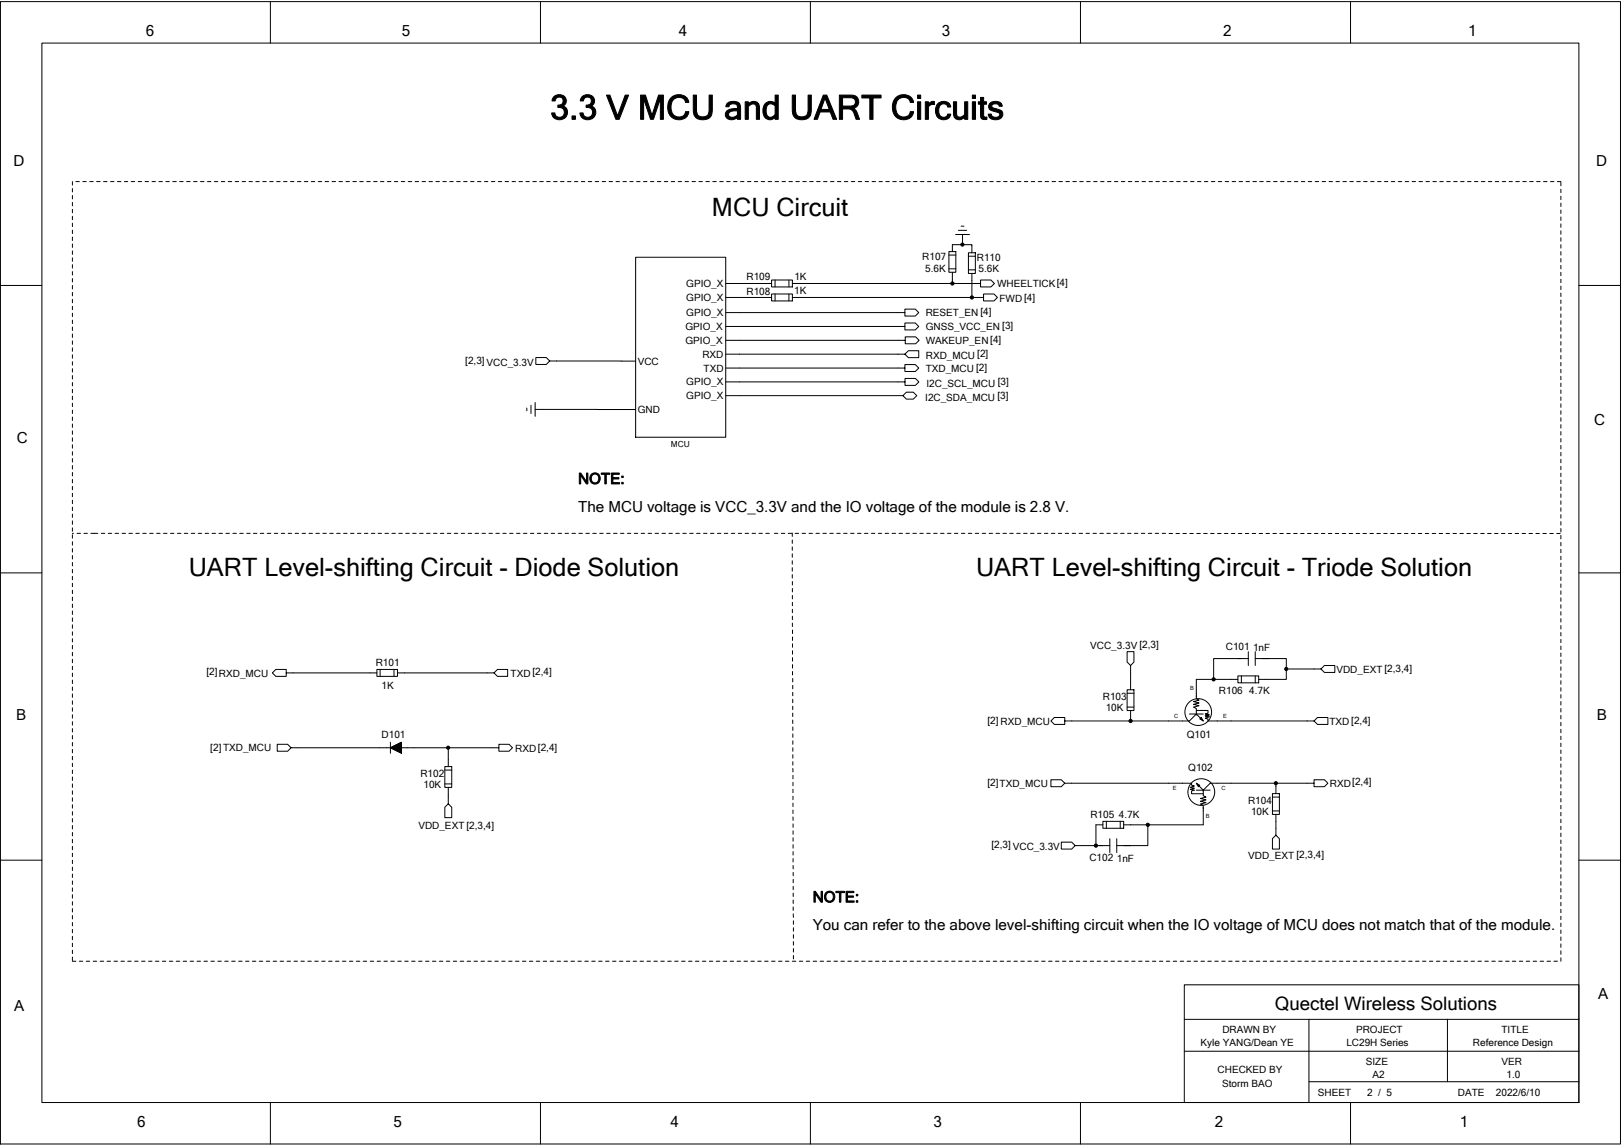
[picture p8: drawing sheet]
<svg xmlns="http://www.w3.org/2000/svg" width="297mm" height="210mm" viewBox="0 0 297 210" stroke-linecap="round" stroke-linejoin="round" font-family="sans-serif">
<g fill="none" stroke="#000" stroke-width=".18">
<path d="M.1 .3h296.8v209.3h-296.8zM7.7 7.9h281.6v194.1h-281.6zM49.5 .3v7.6M99 .3v7.6M148.5 .3v7.6M198 .3v7.6M247.5 .3v7.6M13.3 33.3v.6M13.3 34.5v.7M13.3 35.8v.6M13.3 37.1v.6M13.3 38.4v.6"/>
<path d="M13.3 39.6v.7M13.9 33.3h.6M15.2 33.3h.6M16.4 33.3h.7M17.7 33.3h.6M19 33.3h.6M20.3 33.3h.6M21.5 33.3h.7M22.8 33.3h.6M24 33.3h.7M25.3 33.3h.6M26.6 33.3h.6"/>
<path d="M27.9 33.3h.6M29.1 33.3h.7M30.4 33.3h.6M31.7 33.3h.6M32.9 33.3h.7M34.2 33.3h.6M35.5 33.3h.6M36.7 33.3h.7M38 33.3h.6M39.3 33.3h.6M40.6 33.3h.6M41.8 33.3h.7"/>
<path d="M43.1 33.3h.6M44.4 33.3h.6M45.6 33.3h.6M46.9 33.3h.6M48.2 33.3h.6M49.4 33.3h.7M50.7 33.3h.6M52 33.3h.6M53.2 33.3h.7M54.5 33.3h.6M55.8 33.3h.6M57 33.3h.7"/>
<path d="M58.3 33.3h.6M59.6 33.3h.6M60.9 33.3h.6M62.1 33.3h.7M63.4 33.3h.6M64.7 33.3h.6M65.9 33.3h.7M67.2 33.3h.6M68.5 33.3h.6M69.7 33.3h.7M71 33.3h.6M72.3 33.3h.6"/>
<path d="M73.5 33.3h.7M74.8 33.3h.6M76.1 33.3h.6M77.3 33.3h.7M78.6 33.3h.6M79.9 33.3h.6M81.1 33.3h.7M82.4 33.3h.7M83.7 33.3h.6M85 33.3h.6M86.2 33.3h.7M87.5 33.3h.6"/>
<path d="M88.8 33.3h.6M90 33.3h.7M91.3 33.3h.6M92.6 33.3h.6M93.8 33.3h.7M95.1 33.3h.6M96.4 33.3h.6M97.6 33.3h.7M98.9 33.3h.6M100.2 33.3h.6M101.4 33.3h.7M102.7 33.3h.7"/>
<path d="M104 33.3h.6M105.3 33.3h.6M106.5 33.3h.7M107.8 33.3h.6M109.1 33.3h.6M110.3 33.3h.7M111.6 33.3h.6M112.9 33.3h.6M114.1 33.3h.7M115.4 33.3h.6M116.6 33.3h.7M117.9 33.3h.7"/>
<path d="M119.2 33.3h.6M120.5 33.3h.6M121.7 33.3h.7M123 33.3h.6M124.3 33.3h.6M125.5 33.3h.7M126.8 33.3h.6M128.1 33.3h.6M129.3 33.3h.7M130.6 33.3h.7M131.9 33.3h.6M133.2 33.3h.6"/>
<path d="M134.4 33.3h.7M135.7 33.3h.6M137 33.3h.6M138.2 33.3h.7M139.5 33.3h.6M140.8 33.3h.6M142 33.3h.7M143.3 33.3h.6M144.6 33.3h.6M145.8 33.3h.7M147.1 33.3h.6M148.4 33.3h.6"/>
<path d="M149.6 33.3h.7M150.9 33.3h.7M152.2 33.3h.6M153.5 33.3h.6M154.7 33.3h.7M156 33.3h.6M157.3 33.3h.6M158.5 33.3h.7M159.8 33.3h.6M161.1 33.3h.6M162.3 33.3h.7M163.6 33.3h.6"/>
<path d="M164.9 33.3h.6M166.1 33.3h.7M167.4 33.3h.6M168.7 33.3h.6M169.9 33.3h.7M171.2 33.3h.6M172.5 33.3h.6M173.8 33.3h.6M175 33.3h.7M176.3 33.3h.6M177.6 33.3h.6M178.8 33.3h.7"/>
<path d="M180.1 33.3h.6M181.4 33.3h.6M182.6 33.3h.7M183.9 33.3h.6M185.2 33.3h.6M186.4 33.3h.7M187.7 33.3h.6M189 33.3h.6M190.2 33.3h.7M191.5 33.3h.6M192.8 33.3h.6M194.1 33.3h.6"/>
<path d="M195.3 33.3h.7M196.6 33.3h.6M197.9 33.3h.6M199.1 33.3h.7M200.4 33.3h.6M201.7 33.3h.6M202.9 33.3h.7M204.2 33.3h.6M205.5 33.3h.6M206.8 33.3h.6M208 33.3h.6M209.3 33.3h.6"/>
<path d="M210.5 33.3h.7M211.8 33.3h.6M213.1 33.3h.6M214.4 33.3h.6M215.6 33.3h.7M216.9 33.3h.6M218.2 33.3h.6M219.4 33.3h.7M220.7 33.3h.6M222 33.3h.6M223.2 33.3h.7M224.5 33.3h.6"/>
<path d="M225.8 33.3h.6M227.1 33.3h.6M228.3 33.3h.7M229.6 33.3h.6M230.8 33.3h.7M232.1 33.3h.6M233.4 33.3h.6M234.7 33.3h.6M235.9 33.3h.7M237.2 33.3h.6M238.5 33.3h.6M239.7 33.3h.7"/>
<path d="M241 33.3h.6M242.3 33.3h.6M243.5 33.3h.7M244.8 33.3h.6M246.1 33.3h.6M247.4 33.3h.6M248.6 33.3h.7M249.9 33.3h.6M251.2 33.3h.6M252.4 33.3h.7M253.7 33.3h.6M254.9 33.3h.7"/>
<path d="M256.2 33.3h.7M257.5 33.3h.6M258.8 33.3h.6M260 33.3h.7M261.3 33.3h.6M262.6 33.3h.6M263.8 33.3h.7M265.1 33.3h.6M266.4 33.3h.6M267.6 33.3h.7M268.9 33.3h.7M270.2 33.3h.6"/>
<path d="M271.5 33.3h.6M272.7 33.3h.7M274 33.3h.6M275.3 33.3h.6M276.5 33.3h.6M277.8 33.3h.6M279 33.3h.7M280.3 33.3h.6M281.6 33.3h.6M282.8 33.3h.7M284.1 33.3h.7M285.4 33.3h.6"/>
<path d="M286 33.4v.6M286 34.7v.6M286 35.9v.7M286 37.2v.6M286 38.5v.6M286 39.8v.6M.1 52.3h7.6M13.3 40.9v.6M13.3 42.2v.6M13.3 43.4v.7M13.3 44.7v.6M13.3 46v.6"/>
<path d="M13.3 47.2v.7M13.3 48.5v.6M13.3 49.8v.6M13.3 51v.7M13.3 52.3v.6M13.3 53.6v.6M13.3 54.8v.7M13.3 56.1v.6M13.3 57.4v.6M13.3 58.7v.6M13.3 59.9v.7M116.5 47.1h16.5v33h-16.5z"/>
<path d="M133 59.8h32.8v-.6h1.9l.7 .6-.7 .7h-1.9v-.7M133 57.3h32.8v-.7h1.9l.7 .7-.7 .6h-1.9v-.6M133 54.5h8.4M133 51.9h8.4M141.4 53.9h3.8v1.2h-3.8zM141.4 51.3h3.8v1.3h-3.8zM142 51.3v1.3M142 53.9v1.2M144.6 51.3v1.3M144.6 53.9v1.2M173.9 46.1h1.3v3.8h-1.3zM173.9 46.7h1.3"/>
<path d="M173.9 49.3h1.3M174.5 49.9v2h-29.3M174.5 46.1v-1.3h3.6v1.5M175.1 43h2.5M175.6 42.2h1.5M176.1 41.4h.5M176.4 43v1.8M177.5 46.3h1.2v3.8h-1.2zM177.5 46.9h1.2M177.5 49.4h1.2M178.1 50.1v4.4h-32.9M179.7 51.9v.7h1.9l.6-.7-.6-.6h-1.9v.6h-5.2"/>
<path d="M180.2 54.5v.6h1.9l.7-.6-.7-.6h-1.9v.6h-2.1M286 41v.7M286 42.3v.6M286 43.6v.6M286 44.8v.7M286 46.1v.6M286 47.4v.6M286 48.6v.7M286 49.9v.6M286 51.2v.6M286 52.4v.7M286 53.7v.6"/>
<path d="M286 55v.6M286 56.2v.7M286 57.5v.6M286 58.8v.6M289.3 52.3h7.6M13.3 61.2v.6M13.3 62.5v.6M13.3 63.7v.7M13.3 65v.6M13.3 66.3v.6M13.3 67.5v.7M13.3 68.8v.6"/>
<path d="M13.3 70.1v.6M13.3 71.3v.7M13.3 72.6v.6M13.3 73.9v.6M13.3 75.1v.7M13.3 76.4v.6M13.3 77.7v.6M13.3 79v.6M96.5 74.8v.5M97.3 74.3v1.5M98.1 73.7v2.6M98.1 75h18.4"/>
<path d="M100.7 66.1l-.6-.6h-1.9v1.3h1.9l.6-.7 15.8 .1M133 64.9h32.8l.7 .6h1.9v-1.2h-1.9l-.7 .6M133 70h32.8v-.7h1.9l.7 .7-.7 .6h-1.9v-.6M133 67.4h32.8v-.6h1.9l.7 .6-.7 .7h-1.9v-.7M133 62.4h32.9v-.7h1.9l.6 .7-.6 .6h-1.9v-.6M133 72.5h32.5M165.5 72.5l.6-.6h1.3l.6 .6-.6 .6h-1.3zM286 60v.7M286 61.3v.7M286 62.6v.6M286 63.9v.6M286 65.1v.7"/>
<path d="M286 66.4v.6M286 67.7v.6M286 68.9v.7M286 70.2v.6M286 71.5v.6M286 72.7v.7M286 74v.6M286 75.3v.6M286 76.5v.7M286 77.8v.6M286 79.1v.6M13.3 80.2v.7"/>
<path d="M13.3 81.5v.6M13.3 82.8v.6M13.3 84v.7M13.3 85.3v.6M13.3 86.6v.6M13.3 87.8v.7M13.3 89.1v.6M13.3 90.4v.6M13.3 91.7v.6M13.3 92.9v.7M13.3 94.2v.6M13.3 95.4v.7"/>
<path d="M13.3 96.7v.6M13.3 98v.6M13.3 99.3v.6M13.3 97.7h.2M14.1 97.7h.7M15.4 97.7h.6M17.9 97.7h-1.2M18.6 97.7h.6M19.8 97.7h.7M21.1 97.7h.6M22.4 97.7h.6M23.6 97.7h.7"/>
<path d="M24.9 97.7h.6M26.2 97.7h.6M27.4 97.7h.7M28.7 97.7h.6M30 97.7h.6M31.2 97.7h.7M32.5 97.7h.6M33.8 97.7h.6M35 97.7h.7M36.3 97.7h.7M37.6 97.7h.6M38.9 97.7h.6"/>
<path d="M40.1 97.7h.7M41.4 97.7h.6M42.7 97.7h.6M43.9 97.7h.7M45.2 97.7h.6M46.4 97.7h.7M47.7 97.7h.6M49 97.7h.6M50.3 97.7h.6M51.5 97.7h.7M52.8 97.7h.6M54.1 97.7h.6"/>
<path d="M55.3 97.7h.7M56.6 97.7h.7M57.9 97.7h.6M59.2 97.7h.6M60.4 97.7h.7M61.7 97.7h.6M63 97.7h.6M64.2 97.7h.7M65.5 97.7h.6M66.8 97.7h.6M68 97.7h.7M69.3 97.7h.6"/>
<path d="M70.5 97.7h.7M71.8 97.7h.7M73.1 97.7h.6M74.4 97.7h.6M75.6 97.7h.7M76.9 97.7h.6M78.2 97.7h.6M79.4 97.7h.7M80.7 97.7h.6M82 97.7h.6M83.2 97.7h.7M84.5 97.7h.7"/>
<path d="M85.8 97.7h.6M87.1 97.7h.6M88.3 97.7h.7M89.6 97.7h.6M90.9 97.7h.6M92.1 97.7h.6M93.4 97.7h.6M94.7 97.7h.6M95.9 97.7h.7M97.2 97.7h.6M98.5 97.7h.6M99.7 97.7h.7"/>
<path d="M101 97.7h.6M102.3 97.7h.6M103.5 97.7h.7M104.8 97.7h.6M106.1 97.7h.6M107.4 97.7h.6M108.6 97.7h.7M109.9 97.7h.6M111.2 97.7h.6M112.4 97.7h.7M113.7 97.7h.6M115 97.7h.6"/>
<path d="M116.2 97.7h.7M117.5 97.7h.6M118.8 97.7h.6M120 97.7h.7M121.3 97.7h.6M122.6 97.7h.6M123.8 97.7h.7M125.1 97.7h.6M126.4 97.7h.6M127.7 97.7h.6M128.9 97.7h.7M130.2 97.7h.6"/>
<path d="M131.5 97.7h.6M132.7 97.7h.7M134 97.7h.6M135.3 97.7h.6M136.5 97.7h.7M137.8 97.7h.6M139.1 97.7h.6M140.3 97.7h.7M141.9 97.7h.6M143.2 97.7h.6M144.4 97.7h.7M145.2 97.7v.6"/>
<path d="M145.2 98.9v.7M145.7 97.7h.6M147 97.7h.6M148.2 97.7h.7M149.5 97.7h.7M150.8 97.7h.6M152.1 97.7h.6M153.3 97.7h.7M154.6 97.7h.6M155.9 97.7h.6M157.1 97.7h.7M158.4 97.7h.6"/>
<path d="M159.7 97.7h.6M160.9 97.7h.7M162.2 97.7h.6M163.5 97.7h.6M164.7 97.7h.7M166 97.7h.6M167.3 97.7h.6M168.5 97.7h.7M169.8 97.7h.7M171.1 97.7h.6M172.4 97.7h.6M173.6 97.7h.7"/>
<path d="M174.9 97.7h.6M176.2 97.7h.6M177.4 97.7h.7M178.7 97.7h.6M180 97.7h.6M181.2 97.7h.7M182.5 97.7h.7M183.8 97.7h.6M185 97.7h.7M186.3 97.7h.6M187.6 97.7h.6M188.8 97.7h.7"/>
<path d="M190.1 97.7h.7M191.4 97.7h.6M192.7 97.7h.6M193.9 97.7h.7M195.2 97.7h.6M196.5 97.7h.6M197.7 97.7h.7M199 97.7h.6M200.3 97.7h.6M201.5 97.7h.7M202.8 97.7h.7M204.1 97.7h.6"/>
<path d="M205.4 97.7h.6M206.6 97.7h.7M207.9 97.7h.6M209.1 97.7h.7M210.4 97.7h.6M211.7 97.7h.6M213 97.7h.6M214.2 97.7h.7M215.5 97.7h.6M216.8 97.7h.6M218 97.7h.7M219.3 97.7h.6"/>
<path d="M220.6 97.7h.6M221.8 97.7h.7M223.1 97.7h.6M224.4 97.7h.6M225.7 97.7h.6M226.9 97.7h.7M228.2 97.7h.6M229.5 97.7h.6M230.7 97.7h.6M232 97.7h.6M233.3 97.7h.6M234.5 97.7h.7"/>
<path d="M235.8 97.7h.6M237.1 97.7h.6M238.3 97.7h.7M239.6 97.7h.6M240.9 97.7h.6M242.1 97.7h.7M243.4 97.7h.6M244.7 97.7h.6M246 97.7h.6M247.2 97.7h.7M248.5 97.7h.6M249.8 97.7h.6"/>
<path d="M251 97.7h.7M252.3 97.7h.6M253.6 97.7h.6M254.8 97.7h.7M256.1 97.7h.6M257.4 97.7h.6M258.6 97.7h.7M259.9 97.7h.6M261.2 97.7h.6M262.4 97.7h.7M263.7 97.7h.6M265 97.7h.6"/>
<path d="M266.3 97.7h.6M267.5 97.7h.7M268.8 97.7h.6M270.1 97.7h.6M271.3 97.7h.7M272.6 97.7h.6M273.9 97.7h.6M275.1 97.7h.7M276.4 97.7h.6M277.6 97.7h.7M278.9 97.7h.6M280.2 97.7h.6"/>
<path d="M281.4 97.7h.7M282.7 97.7h.7M284 97.7h.6M285.3 97.7h.6M286 85.4v.7M286 86.7v.6M286 88v.6M286 89.2v.7M286 90.5v.6M286 91.8v.6M286 93v.7M286 94.3v.6"/>
<path d="M286 95.6v.6M286 96.8v.7M286 98.1v.6M286 99.4v.6M286 80.3v.7M286 81.6v.7M286 82.9v.6M286 84.2v.6M.1 105h7.6M13.3 100.5v.7M13.3 101.8v.6M13.3 103.1v.6"/>
<path d="M13.3 104.3v.7M13.3 105.6v.6M13.3 106.9v.6M13.3 108.1v.7M13.3 109.4v.6M13.3 110.7v.6M13.3 112v.6M13.3 113.2v.7M13.3 114.5v.6M13.3 115.8v.6M13.3 117v.6M13.3 118.3v.6"/>
<path d="M13.3 119.5v.7M145.2 100.2v.6M145.2 101.5v.6M145.2 102.7v.7M145.2 104v.6M145.2 105.3v.6M145.2 106.6v.6M145.2 107.8v.7M145.2 109.1v.6M145.2 110.4v.6M145.2 111.6v.7M145.2 112.9v.6"/>
<path d="M145.2 114.2v.6M145.2 115.4v.7M145.2 116.7v.6M145.2 118v.6M145.2 119.2v.7M228.7 119.4v2.5M230 119.4v2.5M286 100.6v.7M286 101.9v.7M286 103.2v.6M286 104.5v.6M286 105.7v.7"/>
<path d="M286 107v.6M286 108.3v.6M286 109.5v.7M286 110.8v.6M286 112.1v.6M286 113.3v.7M286 114.6v.7M286 115.9v.6M286 117.2v.6M286 118.4v.6M286 119.7v.6M289.3 105h7.6"/>
<path d="M13.3 120.8v.6M13.3 122.1v.6M13.3 123.3v.7M13.3 124.6v.6M13.3 125.9v.6M13.3 127.1v.7M13.3 128.4v.7M13.3 129.7v.6M13.3 131v.6M13.3 132.2v.7M13.3 133.5v.6M13.3 134.8v.6"/>
<path d="M13.3 136v.7M13.3 137.3v.6M13.3 138.6v.6M13.3 139.8v.7M52.4 123.3v.6h-1.9l-.6-.6 .6-.6h1.9v.6h16.7M53.3 137l-.6 .6h-1.9v-1.2h1.9l.6 .6h18.2M69.1 122.7h3.7v1.2h-3.7zM69.7 122.7v1.2M71.5 137l2.1-1v2zM71.5 136v2M71.6 137h2M71.6 137v.1"/>
<path d="M71.8 137.2h1.8M71.8 136.9v.3M71.9 136.8h1.7M72 136.8v.4M72.2 136.7v.7h1.4M72.2 122.7v1.2M72.3 136.6h1.3M72.4 136.6v.8M72.5 136.5v1h1.1M72.7 136.5h.9M72.7 136.4v1.2M72.9 136.3v1.4h.7"/>
<path d="M73 136.3h.6M73.1 136.2v1.6M73.3 136.1v1.8h.3M73.4 136.1h.2M73.4 136.1v1.8M73.6 137h8.5M90.5 123.3l.7-.6h1.8v1.2h-1.8l-.7-.6h-17.7M91.4 137v.6h1.9l.6-.6-.6-.6h-1.9v.6h-9.3v3.5M145.2 120.5v.6M145.2 121.8v.6M145.2 123v.7M145.3 124.3v.6"/>
<path d="M145.3 125.6v.6M145.3 126.9v.6M145.3 128.1v.7M145.3 129.4v.6M145.3 130.7v.6M145.3 131.9v.7M145.3 133.2v.6M145.3 134.5v.6M145.3 135.7v.7M145.3 137v.6M145.3 138.3v.6M145.3 139.6v.6"/>
<path d="M206.5 126.4h1.3v3.8h-1.3zM206.5 127h1.3M206.5 129.6h1.3M207.2 130.2v1.9M207.2 121.9l-.7-.6v-1.9h1.3v1.9l-.6 .6v4.5M216.7 132.1h.1M218 130.8h2.5M219.2 130.2h2.2v.5l-.6 .1 .8 .2-.8 .2 .8 .1M219.2 130.8h.1M219.2 127.5v.5l.5 .3-1 .2 1 .3-1 .3 1 .2-1 .3 .5 .2v1M219.2 130.8l-1.3 1.3h-22.8v-.6h-1.9l-.6 .6 .6 .6h1.9v-.6M219.2 130.8l1.3 1.3"/>
<path d="M220.1 131.5l.4 .6-.6-.4zM221.4 132.1h19.4l.6 .6h1.9v-1.2h-1.9l-.6 .6M221.6 131.3l-.8 .3 .6 .2v.3M226.8 124.5h-4.4M226.8 123.8h3.8v1.3h-3.8zM227.5 123.8v1.3M228.7 120.7h-6.3v3.8h-3.2v3.2M230 120.7h5.7v1.9M230 123.8v1.3M235.7 122.6v1.9h-5.1M242.1 122.6l.6-.7h1.9v1.3h-1.9l-.6-.6h-6.4M286 120.9v.7"/>
<path d="M286 122.2v.6M286 123.5v.6M286 124.7v.7M286 126v.6M286 127.3v.6M286 128.5v.7M286 129.8v.7M286 131.1v.6M286 132.4v.6M286 133.6v.7M286 134.9v.6M286 136.2v.6"/>
<path d="M286 137.4v.7M286 138.7v.6M286 140v.6M.1 157.6h7.6M13.3 141.1v.6M13.3 142.4v.6M13.3 143.6v.7M13.3 144.9v.6M13.3 146.2v.6M13.3 147.4v.7M13.3 148.7v.7M13.3 150v.6"/>
<path d="M13.3 151.3v.6M13.3 152.5v.7M13.3 153.8v.6M13.3 155.1v.6M13.3 156.3v.7M13.3 157.6v.6M13.3 158.9v.6M81.5 140.5h1.3v3.8h-1.3zM81.5 141.1h1.3M81.5 143.6h1.3M82.1 144.3v3l.7 .6v1.9h-1.3v-1.9l.6-.6M145.3 140.8v.6"/>
<path d="M145.3 142.1v.6M145.3 143.3v.7M145.3 144.6v.6M145.3 145.9v.6M145.3 147.2v.6M145.3 148.4v.7M145.3 149.7v.6M145.3 151v.6M145.3 152.2v.7M145.3 153.5v.6M145.3 154.8v.6M145.3 156v.7"/>
<path d="M145.3 157.3v.6M145.3 158.6v.6M145.3 159.9v.6M195.1 143.5l-.6-.6h-1.9v1.2h1.9l.6-.6h23.2M200.8 154.9h2.6M202.1 151.1h-1.3v3.8h-3.8l-.6 .7h-1.9v-1.3h1.9l.6 .6M202.1 150.5h3.8v1.3h-3.8zM202.7 150.5v1.3M203.4 153.7v2.5M204.6 153.7v2.5M205.3 150.5v1.3M210.3 151.1v3.8h-5.7"/>
<path d="M218.2 144.3l.7 .1-.8 .2 .8 .2-.5 .1v.5h2.1M218.4 143.5v.4l.5 .1-.8 .3M219.2 143.5l1.3 1.3M219.2 144.8h2.6M219.2 143.5l.7 .4-.3 .2zM220.5 144.8h.1M220.5 144.8v1l.5 .2-1 .3 1 .3-1 .2 1 .3-1 .2 .5 .3v.5M220.5 148v3.1h-14.6M223 143.5h.1M233.2 145.4h1.2v3.8h-1.2zM233.2 146h1.2M233.2 148.6h1.2"/>
<path d="M233.8 143.5v1.9M233.8 149.2v3.8l.6 .7v1.9h-1.2v-1.9l.6-.7M240.8 143.5v.6h1.9l.6-.6-.6-.6h-1.9v.6h-19l-1.3 1.3M286 141.2v.7M286 142.5v.6M286 143.8v.6M286 145v.7M286 146.3v.6M286 147.6v.6M286 148.8v.7M286 150.1v.6M286 151.4v.6"/>
<path d="M286 152.7v.6M286 153.9v.7M286 155.2v.6M286 156.5v.6M286 157.7v.7M286 159v.6M289.3 157.6h7.6M13.3 160.1v.7M13.3 161.4v.7M13.3 162.7v.6M13.3 163.9v.7M13.3 165.2v.6"/>
<path d="M13.3 166.5v.6M13.3 167.7v.7M13.3 169v.7M13.3 170.3v.6M13.3 171.6v.6M13.3 172.8v.7M13.3 174.1v.6M13.3 175.4v.6M13.3 176.1h.6M14.5 176.1h.7M15.8 176.1h.6M17.1 176.1h.6"/>
<path d="M18.3 176.1h.7M19.6 176.1h.7M20.9 176.1h.6M22.2 176.1h.6M23.4 176.1h.6M24.7 176.1h.6M25.9 176.1h.7M27.2 176.1h.7M28.5 176.1h.6M29.8 176.1h.6M31 176.1h.7M32.3 176.1h.6"/>
<path d="M33.6 176.1h.6M34.8 176.1h.7M36.1 176.1h.6M37.4 176.1h.6M38.6 176.1h.7M39.9 176.1h.7M41.2 176.1h.6M42.5 176.1h.6M43.7 176.1h.7M45 176.1h.6M46.2 176.1h.7M47.5 176.1h.7"/>
<path d="M48.8 176.1h.6M50.1 176.1h.6M51.3 176.1h.7M52.6 176.1h.6M53.9 176.1h.6M55.1 176.1h.7M56.4 176.1h.6M57.7 176.1h.6M58.9 176.1h.7M60.2 176.1h.7M61.5 176.1h.6M62.8 176.1h.6"/>
<path d="M64 176.1h.7M65.3 176.1h.6M66.6 176.1h.6M67.8 176.1h.7M69.1 176.1h.6M70.4 176.1h.6M71.6 176.1h.7M72.9 176.1h.6M74.2 176.1h.6M75.4 176.1h.7M76.7 176.1h.6M78 176.1h.6"/>
<path d="M79.2 176.1h.7M80.5 176.1h.6M81.8 176.1h.6M83.1 176.1h.6M84.3 176.1h.7M85.6 176.1h.6M86.9 176.1h.6M88.1 176.1h.7M89.4 176.1h.6M90.7 176.1h.6M91.9 176.1h.7M93.2 176.1h.6"/>
<path d="M94.5 176.1h.6M95.7 176.1h.7M97 176.1h.6M98.3 176.1h.6M99.5 176.1h.7M100.8 176.1h.6M102.1 176.1h.6M103.4 176.1h.6M104.6 176.1h.7M105.9 176.1h.6M107.2 176.1h.6M108.4 176.1h.7"/>
<path d="M109.7 176.1h.6M111 176.1h.6M112.2 176.1h.7M113.5 176.1h.6M114.8 176.1h.6M116 176.1h.6M117.3 176.1h.6M118.6 176.1h.6M119.8 176.1h.7M121.1 176.1h.6M122.4 176.1h.6M123.6 176.1h.7"/>
<path d="M124.9 176.1h.6M126.2 176.1h.6M127.4 176.1h.7M128.7 176.1h.6M130 176.1h.6M131.3 176.1h.6M132.5 176.1h.7M133.8 176.1h.6M135.1 176.1h.6M136.3 176.1h.7M137.6 176.1h.6M138.9 176.1h.6"/>
<path d="M140.1 176.1h.7M141.4 176.1h.6M142.7 176.1h.6M143.9 176.1h.7M145.2 176.1h.6M145.3 161.1v.7M145.3 162.4v.6M145.3 163.6v.7M145.3 164.9v.6M145.3 166.2v.6M145.3 167.4l.1 .7M145.4 168.7v.7"/>
<path d="M145.4 170v.6M145.4 171.3v.6M145.4 172.5v.7M145.4 173.8v.6M145.4 175.1v.6M146.5 176.1h.6M147.7 176.1h.7M149 176.1h.6M150.3 176.1h.6M151.6 176.1h.6M152.8 176.1h.7M154.1 176.1h.6"/>
<path d="M155.4 176.1h.6M156.6 176.1h.7M157.9 176.1h.6M159.2 176.1h.6M160.4 176.1h.7M161.7 176.1h.6M163 176.1h.6M164.2 176.1h.7M165.5 176.1h.6M166.8 176.1h.6M168 176.1h.7M169.3 176.1h.6"/>
<path d="M170.6 176.1h.6M171.8 176.1h.7M173.1 176.1h.7M174.4 176.1h.6M175.7 176.1h.6M176.9 176.1h.7M178.2 176.1h.6M179.5 176.1h.6M180.7 176.1h.7M182 176.1h.6M183.3 176.1h.6M184.5 176.1h.7"/>
<path d="M185.8 176.1h.6M187.1 176.1h.6M188.3 176.1h.7M189.6 176.1h.6M190.9 176.1h.6M192.1 176.1h.7M193.4 176.1h.7M194.7 176.1h.6M196 176.1h.6M197.2 176.1h.7M198.5 176.1h.6M199.8 176.1h.6"/>
<path d="M201 176.1h.7M202.3 176.1h.6M203.6 176.1h.6M204.8 176.1h.7M206.1 176.1h.7M207.4 176.1h.6M208.6 176.1h.7M209.9 176.1h.6M211.2 176.1h.6M212.4 176.1h.7M213.7 176.1h.7M215 176.1h.6"/>
<path d="M216.3 176.1h.6M217.5 176.1h.7M218.8 176.1h.6M220.1 176.1h.6M221.3 176.1h.7M222.6 176.1h.6M223.9 176.1h.6M225.1 176.1h.7M226.4 176.1h.7M227.7 176.1h.6M229 176.1h.6M230.2 176.1h.6"/>
<path d="M231.5 176.1h.6M232.7 176.1h.7M234 176.1h.7M235.3 176.1h.6M236.6 176.1h.6M237.8 176.1h.7M239.1 176.1h.6M240.4 176.1h.6M241.6 176.1h.7M242.9 176.1h.6M244.2 176.1h.6M245.4 176.1h.7"/>
<path d="M246.7 176.1h.7M248 176.1h.6M249.3 176.1h.6M250.5 176.1h.7M251.8 176.1h.6M253.1 176.1h.6M254.3 176.1h.6M255.6 176.1h.6M256.9 176.1h.6M258.1 176.1h.7M259.4 176.1h.6M260.7 176.1h.6"/>
<path d="M261.9 176.1h.7M263.2 176.1h.6M264.5 176.1h.6M265.7 176.1h.7M267 176.1h.6M268.3 176.1h.6M269.6 176.1h.6M270.8 176.1h.7M272.1 176.1h.6M273.4 176.1h.6M274.6 176.1h.7M275.9 176.1h.6"/>
<path d="M277.1 176.1h.7M278.4 176.1h.6M279.7 176.1h.6M280.9 176.1h.7M282.2 176.1h.6M283.5 176.1h.6M284.8 176.1h.6M286 160.3v.6M286 161.5v.7M286 162.8v.6M286 164.1v.6M286 165.3v.7"/>
<path d="M286 166.6v.6M286 167.9v.6M286 169.1v.7M286 170.4v.6M286 171.7v.6M286 173v.6M286 174.2v.7M286 175.5v.6M217 180.4h72.3v21.6h-72.3zM217 192.6h72.3M217 186.8h72.3M239.9 186.8v15.2"/>
<path d="M239.9 198.2h49.4M265.2 186.8v11.4M49.5 202v7.6M99 202v7.6M148.5 202v7.6M198 202v7.6M247.5 202v7.6"/>
<circle cx="219.6" cy="130.5" r="2.45"/>
<circle cx="220.1" cy="145.1" r="2.45"/>
</g>
<g fill="#000" stroke="#000" stroke-width=".18">
<circle cx="174.5" cy="51.9" r=".3"/>
<circle cx="176.4" cy="44.8" r=".29"/>
<circle cx="178.1" cy="54.5" r=".3"/>
<circle cx="82.1" cy="137" r=".29"/>
<circle cx="207.2" cy="132.1" r=".3"/>
<circle cx="222.4" cy="124.5" r=".3"/>
<circle cx="235.7" cy="122.6" r=".29"/>
<circle cx="200.8" cy="154.9" r=".3"/>
<circle cx="210.3" cy="151.1" r=".3"/>
<circle cx="233.8" cy="143.5" r=".29"/>
</g>
<text font-size="6.2" x="100.8" y="21.9">3.3 V MCU and UART Circuits</text>
<g font-size="4.6">
<text x="130.5" y="39.7">MCU Circuit</text>
<text x="34.6" y="105.6">UART Level-shifting Circuit - Diode Solution</text>
<text x="178.9" y="105.6">UART Level-shifting Circuit - Triode Solution</text>
</g>
<text font-size="3.4" x="233.6" y="185">Quectel Wireless Solutions</text>
<g font-size="2.8">
<text x="26.7" y="6.6">6</text>
<text x="73.7" y="6.6">5</text>
<text x="124.4" y="6.6">4</text>
<text x="172.6" y="6.6">3</text>
<text x="224.1" y="6.6">2</text>
<text x="269" y="6.6">1</text>
<text x="2.5" y="30.5">D</text>
<text x="292.5" y="30.4">D</text>
<text x="292.1" y="77.8">C</text>
<text x="3.1" y="81.1">C</text>
<text x="105.9" y="88.7">NOTE:</text>
<text x="105.9" y="93.7">The MCU voltage is VCC_3.3V and the IO voltage of the module is 2.8 V.</text>
<text x="3" y="131.8">B</text>
<text x="292.6" y="131.8">B</text>
<text x="148.9" y="165.3">NOTE:</text>
<text x="148.9" y="170.4">You can refer to the above level-shifting circuit when the IO voltage of MCU does not match that of the module.</text>
<text x="2.6" y="185.3">A</text>
<text x="292.9" y="183.1">A</text>
<text x="25.2" y="206.6">6</text>
<text x="72.1" y="206.6">5</text>
<text x="122.8" y="206.6">4</text>
<text x="171.1" y="206.6">3</text>
<text x="222.6" y="206.6">2</text>
<text x="267.5" y="206.6">1</text>
</g>
<g font-size="1.8">
<text x="169" y="47.7">R107</text>
<text x="179" y="47.9">R110</text>
<text x="125.7" y="52.6">GPIO_X</text>
<text x="136.8" y="54">R108</text>
<text x="136.8" y="51.3">R109</text>
<text x="145.5" y="53.8">1K</text>
<text x="145.6" y="51.4">1K</text>
<text x="169.5" y="49.8">5.6K</text>
<text x="179.3" y="49.8">5.6K</text>
<text x="182.7" y="52.6">WHEELTICK[4]</text>
<text x="125.7" y="57.9">GPIO_X</text>
<text x="125.7" y="55.2">GPIO_X</text>
<text x="169.6" y="57.9">RESET_EN [4]</text>
<text x="183.2" y="55.4">FWD [4]</text>
<text x="125.6" y="60.5">GPIO_X</text>
<text x="125.6" y="63">GPIO_X</text>
<text x="128.7" y="65.6">RXD</text>
<text x="169.6" y="60.5">GNSS_VCC_EN [3]</text>
<text x="169.6" y="65.7">RXD_MCU [2]</text>
<text x="169.6" y="63.1">WAKEUP_EN[4]</text>
<text x="85.3" y="66.7">[2,3] VCC_3.3V</text>
<text x="116.9" y="66.8">VCC</text>
<text x="125.7" y="70.6">GPIO_X</text>
<text x="128.9" y="68.1">TXD</text>
<text x="169.6" y="68.2">TXD_MCU [2]</text>
<text x="169.8" y="70.8">I2C_SCL_MCU [3]</text>
<text x="116.9" y="75.7">GND</text>
<text x="125.7" y="73.2">GPIO_X</text>
<text x="169.5" y="73.4">I2C_SDA_MCU [3]</text>
<text x="199.8" y="118.9">VCC_3.3V [2,3]</text>
<text x="224.6" y="119.1">C101</text>
<text x="229.6" y="119.2">1nF</text>
<text x="37.8" y="123.8">[2]RXD_MCU</text>
<text x="68.9" y="122">R101</text>
<text x="93.6" y="124">TXD [2,4]</text>
<text x="244.9" y="123.3">VDD_EXT [2,3,4]</text>
<text x="69.9" y="126.2">1K</text>
<text x="202.1" y="128.2">R103</text>
<text x="202.6" y="130.2">10K</text>
<text x="223.4" y="127.2">R106 4.7K</text>
<text x="38.5" y="137.7">[2]TXD_MCU</text>
<text x="69.9" y="135.2">D101</text>
<text x="94.4" y="137.8">RXD[2,4]</text>
<text x="181" y="132.6">[2] RXD_MCU</text>
<text x="217.5" y="135.2">Q101</text>
<text x="243.6" y="132.9">TXD [2,4]</text>
<text x="77" y="142.3">R102</text>
<text x="217.7" y="141.2">Q102</text>
<text x="77.6" y="144.3">10K</text>
<text x="180.9" y="144">[2]TXD_MCU</text>
<text x="199.8" y="149.9">R105 4.7K</text>
<text x="228.7" y="147.3">R104</text>
<text x="229.3" y="149.2">10K</text>
<text x="243.7" y="144.2">RXD[2,4]</text>
<text x="76.7" y="151.9">VDD_EXT [2,3,4]</text>
<text x="181.7" y="155.4">[2,3] VCC_3.3V</text>
<text x="199.6" y="157.8">C102</text>
<text x="204.7" y="158">1nF</text>
<text x="228.7" y="157.4">VDD_EXT [2,3,4]</text>
<text x="220" y="191.6">Kyle YANG/Dean YE</text>
<text x="224" y="189.3">DRAWN BY</text>
<text x="246.7" y="191.6">LC29H Series</text>
<text x="248.5" y="189.3">PROJECT</text>
<text x="269.9" y="191.6">Reference Design</text>
<text x="275.1" y="189.3">TITLE</text>
<text x="223.1" y="196.7">CHECKED BY</text>
<text x="250.3" y="195.2">SIZE</text>
<text x="251.5" y="197.6">A2</text>
<text x="275.1" y="195.2">VER</text>
<text x="276.1" y="197.6">1.0</text>
<text x="223.9" y="199.2">Storm BAO</text>
<text x="241.5" y="200.7">SHEET</text>
<text x="250.5" y="200.7">2 / 5</text>
<text x="267.1" y="200.7">DATE</text>
<text x="274.1" y="200.7">2022/6/10</text>
</g>
<text font-size="1.5" x="122.9" y="81.8">MCU</text>
<g font-size="1">
<text x="215.2" y="131.6">C</text>
<text x="218.1" y="126.4">B</text>
<text x="224.1" y="131.6">E</text>
<text x="214.9" y="144.8">E</text>
<text x="221" y="150">B</text>
<text x="223.8" y="144.8">C</text>
</g>
</svg>
